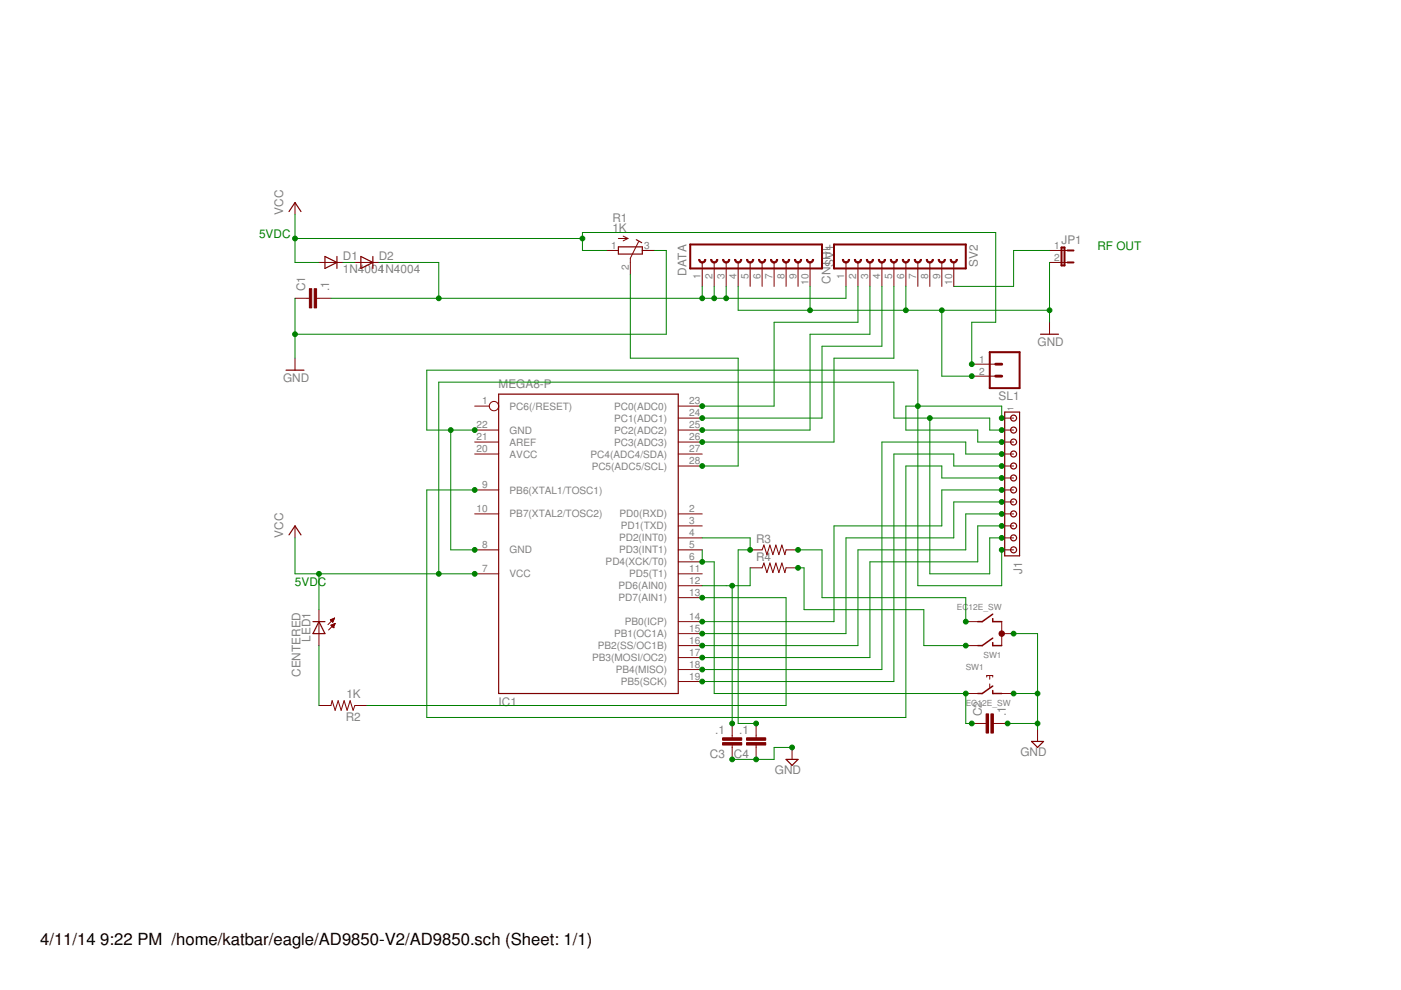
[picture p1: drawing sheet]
<svg xmlns="http://www.w3.org/2000/svg" width="297mm" height="210mm" viewBox="0 0 297 210" stroke-linecap="round" stroke-linejoin="round" font-family="sans-serif">
<g fill="#800000" stroke="#800000" stroke-width=".25">
<path d="M105.7 83.6h38.1z"/>
<path d="M143.8 83.6v63.4z"/>
<path d="M105.7 147h38.1z"/>
<path d="M105.7 83.6v63.4z"/>
<path d="M68.9 56.9l2.5-1.3z"/>
<path d="M68.9 54.4l2.5 1.2z"/>
<path d="M71.4 54.4v1.2z"/>
<path d="M68.9 54.4v2.5z"/>
<path d="M71.4 55.6v1.3z"/>
<path d="M76.5 56.9l2.6-1.3z"/>
<path d="M76.5 54.4l2.6 1.2z"/>
<path d="M79.1 54.4v1.2z"/>
<path d="M76.5 54.4v2.5z"/>
<path d="M79.1 55.6v1.3z"/>
<path d="M62.5 42.9l1.3 2z"/>
<path d="M62.5 42.9l-1.2 2z"/>
<path d="M60.6 78.5h3.9z"/>
<path d="M220.6 70.9h3.8z"/>
<path d="M136.2 53.1v.8z"/>
<path d="M131.1 52.3h5.1z"/>
<path d="M131.1 53.9h5.1z"/>
<path d="M136.2 52.3v.8z"/>
<path d="M131.1 52.3v1.6z"/>
<path d="M134.9 50.8l1.2 .7z"/>
<path d="M62.5 111.5l1.3 1.9z"/>
<path d="M62.5 111.5l-1.2 1.9z"/>
<path d="M67.6 131.8l-1.2 2.5z"/>
<path d="M67.6 131.8l1.3 2.5z"/>
<path d="M66.4 131.8h1.2z"/>
<path d="M67.6 131.8h1.3z"/>
<path d="M66.4 134.3h1.2z"/>
<path d="M67.6 134.3h1.3z"/>
<path d="M213 87.4h3.2z"/>
<path d="M213 87.4v30.5z"/>
<path d="M213 117.9h3.2z"/>
<path d="M216.2 87.4v30.5z"/>
<path d="M218.7 157.2h2.6z"/>
<path d="M218.7 157.2l1.3 1.3z"/>
<path d="M220 158.5l1.3-1.3z"/>
<path d="M166.7 161h2.5z"/>
<path d="M166.7 161l1.2 1.3z"/>
<path d="M169.2 161l-1.3 1.3z"/>
</g>
<g fill="#800000" stroke="#800000" stroke-width=".21">
<path d="M143.8 144.5h5.1z"/>
<path d="M100.6 109h5.1z"/>
<path d="M100.6 103.9h5.1z"/>
<path d="M100.6 116.6h5.1z"/>
<path d="M100.6 121.7h5.1z"/>
<path d="M100.6 91.2h5.1z"/>
<path d="M100.6 93.7h5.1z"/>
<path d="M100.6 96.3h5.1z"/>
<path d="M143.8 142h5.1z"/>
<path d="M143.8 139.4h5.1z"/>
<path d="M143.8 136.9h5.1z"/>
<path d="M143.8 134.3h5.1z"/>
<path d="M143.8 131.8h5.1z"/>
<path d="M143.8 126.7h5.1z"/>
<path d="M143.8 124.2h5.1z"/>
<path d="M143.8 121.7h5.1z"/>
<path d="M143.8 119.1h5.1z"/>
<path d="M143.8 116.6h5.1z"/>
<path d="M143.8 114h5.1z"/>
<path d="M143.8 111.5h5.1z"/>
<path d="M143.8 109h5.1z"/>
<path d="M143.8 98.8h5.1z"/>
<path d="M143.8 96.3h5.1z"/>
<path d="M143.8 93.7h5.1z"/>
<path d="M143.8 91.2h5.1z"/>
<path d="M143.8 88.6h5.1z"/>
<path d="M143.8 86.1h5.1z"/>
<path d="M100.6 86.1h3.1z"/>
<path d="M148.9 55.6v5.1z"/>
<path d="M151.4 55.6v5.1z"/>
<path d="M154 55.6v5.1z"/>
<path d="M156.5 55.6v5.1z"/>
<path d="M159 55.6v5.1z"/>
<path d="M161.6 55.6v5.1z"/>
<path d="M164.1 55.6v5.1z"/>
<path d="M166.7 55.6v5.1z"/>
<path d="M169.2 55.6v5.1z"/>
<path d="M171.7 55.6v5.1z"/>
<path d="M179.4 55.6v5.1z"/>
<path d="M181.9 55.6v5.1z"/>
<path d="M184.4 55.6v5.1z"/>
<path d="M187 55.6v5.1z"/>
<path d="M189.5 55.6v5.1z"/>
<path d="M192.1 55.6v5.1z"/>
<path d="M194.6 55.6v5.1z"/>
<path d="M197.1 55.6v5.1z"/>
<path d="M199.7 55.6v5.1z"/>
<path d="M202.2 55.6v5.1z"/>
<path d="M67.6 55.6h2.6z"/>
<path d="M70.2 55.6h2.5z"/>
<path d="M75.2 55.6h2.6z"/>
<path d="M77.8 55.6h2.5z"/>
<path d="M62.5 42.9v2.6z"/>
<path d="M62.5 75.9v2.6z"/>
<path d="M62.5 63.2h2.6z"/>
<path d="M67.6 63.2h2.6z"/>
<path d="M67.1 63.2h.5z"/>
<path d="M65.1 63.2h.5z"/>
<path d="M222.5 68.3v2.6z"/>
<path d="M222.5 53.1h2.6z"/>
<path d="M225.1 53.1h1.2z"/>
<path d="M222.5 55.6h2.6z"/>
<path d="M225.1 55.6h1.2z"/>
<path d="M128.6 53.1h2.5z"/>
<path d="M136.2 53.1h2.5z"/>
<path d="M133.6 55.6v2.6z"/>
<path d="M133.6 54.8v.8z"/>
<path d="M135.4 51.2l-1.8 3.6z"/>
<path d="M131.1 50.6h2z"/>
<path d="M132.1 50.1l1 .5z"/>
<path d="M132.1 51.1l1-.5z"/>
<path d="M62.5 111.5v2.5z"/>
<path d="M67.6 129.3v2.5z"/>
<path d="M67.6 134.3v2.6z"/>
<path d="M67.6 131.8v2.5z"/>
<path d="M69.7 133.6l1.4-1.4z"/>
<path d="M69.5 132.4l1.4-1.4z"/>
<path d="M71.1 132.2l-.4 .9z"/>
<path d="M70.2 132.6l.5 .5z"/>
<path d="M70.2 132.6l.9-.4z"/>
<path d="M70.5 132.9h.2z"/>
<path d="M70.4 132.8h.4z"/>
<path d="M70.3 132.7h.5z"/>
<path d="M70.2 132.6h.7z"/>
<path d="M70.4 132.5h.5z"/>
<path d="M70.7 132.4h.3z"/>
<path d="M70.9 131l-.4 .9z"/>
<path d="M70 131.4l.5 .5z"/>
<path d="M70 131.4l.9-.4z"/>
<path d="M70.4 131.7h.2z"/>
<path d="M70.2 131.6h.5z"/>
<path d="M70.1 131.5h.6z"/>
<path d="M70.1 131.4h.7z"/>
<path d="M70.4 131.3h.4z"/>
<path d="M70.7 131.1h.2z"/>
<path d="M67.6 149.6h2.6z"/>
<path d="M75.2 149.6h2.6z"/>
<path d="M75.2 149.6l-.3 1z"/>
<path d="M74.2 148.6l.7 2z"/>
<path d="M74.2 148.6l-.6 2z"/>
<path d="M73 148.6l.6 2z"/>
<path d="M73 148.6l-.7 2z"/>
<path d="M71.7 148.6l.6 2z"/>
<path d="M71.7 148.6l-.6 2z"/>
<path d="M70.4 148.6l.7 2z"/>
<path d="M70.4 148.6l-.2 1z"/>
<path d="M212.4 88.6h2.5z"/>
<path d="M212.4 91.2h2.5z"/>
<path d="M212.4 93.7h2.5z"/>
<path d="M212.4 96.3h2.5z"/>
<path d="M212.4 98.8h2.5z"/>
<path d="M212.4 101.3h2.5z"/>
<path d="M212.4 103.9h2.5z"/>
<path d="M212.4 106.4h2.5z"/>
<path d="M212.4 109h2.5z"/>
<path d="M212.4 111.5h2.5z"/>
<path d="M212.4 114h2.5z"/>
<path d="M212.4 116.6h2.5z"/>
<path d="M212.4 134.3h2.5z"/>
<path d="M204.8 136.9h2.5z"/>
<path d="M204.8 131.8h2.5z"/>
<path d="M212.4 131.8v5.1z"/>
<path d="M209.8 145v.8z"/>
<path d="M209.8 143.2v.8z"/>
<path d="M209.2 143.2h1.3z"/>
<path d="M212.4 147h2.5z"/>
<path d="M204.8 147h2.5z"/>
<path d="M209.2 143.2v.3z"/>
<path d="M210.5 143.2v.3z"/>
<path d="M220 154.7v2.5z"/>
<path d="M206 153.4h2.6z"/>
<path d="M211.1 153.4h2.5z"/>
<path d="M210.6 153.4h.5z"/>
<path d="M208.6 153.4h.5z"/>
<path d="M166.7 116.6h2.5z"/>
<path d="M159 116.6h2.6z"/>
<path d="M162 115.6l-.4 1z"/>
<path d="M162 115.6l.6 2z"/>
<path d="M163.2 115.6l-.6 2z"/>
<path d="M163.2 115.6l.7 2z"/>
<path d="M164.5 115.6l-.6 2z"/>
<path d="M164.5 115.6l.6 2z"/>
<path d="M165.8 115.6l-.7 2z"/>
<path d="M165.8 115.6l.6 2z"/>
<path d="M166.7 116.6l-.3 1z"/>
<path d="M166.7 120.4h2.5z"/>
<path d="M159 120.4h2.6z"/>
<path d="M162 119.4l-.4 1z"/>
<path d="M162 119.4l.6 2z"/>
<path d="M163.2 119.4l-.6 2z"/>
<path d="M163.2 119.4l.7 2z"/>
<path d="M164.5 119.4l-.6 2z"/>
<path d="M164.5 119.4l.6 2z"/>
<path d="M165.8 119.4l-.7 2z"/>
<path d="M165.8 119.4l.6 2z"/>
<path d="M166.7 120.4l-.3 1z"/>
<path d="M155.2 158.5v2.5z"/>
<path d="M155.2 153.4v2.5z"/>
<path d="M155.2 155.9v.5z"/>
<path d="M155.2 158v.5z"/>
<path d="M160.3 158.5v2.5z"/>
<path d="M160.3 153.4v2.5z"/>
<path d="M160.3 155.9v.5z"/>
<path d="M160.3 158v.5z"/>
<path d="M167.9 158.5v2.5z"/>
<path d="M206 77.2h5.1z"/>
<path d="M206 79.8h5.1z"/>
<path d="M153.2 55h.3a.51 .51 0 0 0 .5 .5 .51 .51 0 0 0 .5-.5h.2a.76 .76 0 0 1-.7 .8 .76 .76 0 0 1-.8-.8z" fill-rule="evenodd"/>
<path d="M150.7 55h.2a.51 .51 0 0 0 .5 .5 .51 .51 0 0 0 .5-.5h.3a.76 .76 0 0 1-.8 .8 .76 .76 0 0 1-.7-.8z" fill-rule="evenodd"/>
<path d="M148.1 55h.3a.51 .51 0 0 0 .5 .5 .51 .51 0 0 0 .5-.5h.2a.76 .76 0 0 1-.7 .8 .76 .76 0 0 1-.8-.8z" fill-rule="evenodd"/>
<path d="M158.3 55h.2a.51 .51 0 0 0 .5 .5 .51 .51 0 0 0 .6-.5h.2a.76 .76 0 0 1-.8 .8 .76 .76 0 0 1-.7-.8z" fill-rule="evenodd"/>
<path d="M155.7 55h.3a.51 .51 0 0 0 .5 .5 .51 .51 0 0 0 .5-.5h.3a.76 .76 0 0 1-.8 .8 .76 .76 0 0 1-.8-.8z" fill-rule="evenodd"/>
<path d="M165.9 55h.3a.51 .51 0 0 0 .5 .5 .51 .51 0 0 0 .5-.5h.2a.76 .76 0 0 1-.7 .8 .76 .76 0 0 1-.8-.8z" fill-rule="evenodd"/>
<path d="M163.4 55h.2a.51 .51 0 0 0 .5 .5 .51 .51 0 0 0 .5-.5h.3a.76 .76 0 0 1-.8 .8 .76 .76 0 0 1-.7-.8z" fill-rule="evenodd"/>
<path d="M160.8 55h.3a.51 .51 0 0 0 .5 .5 .51 .51 0 0 0 .5-.5h.2a.76 .76 0 0 1-.7 .8 .76 .76 0 0 1-.8-.8z" fill-rule="evenodd"/>
<path d="M171 55h.2a.51 .51 0 0 0 .5 .5 .51 .51 0 0 0 .6-.5h.2a.76 .76 0 0 1-.8 .8 .76 .76 0 0 1-.7-.8z" fill-rule="evenodd"/>
<path d="M168.4 55h.3a.51 .51 0 0 0 .5 .5 .51 .51 0 0 0 .5-.5h.3a.76 .76 0 0 1-.8 .8 .76 .76 0 0 1-.8-.8z" fill-rule="evenodd"/>
<path d="M183.7 55h.2a.51 .51 0 0 0 .5 .5 .51 .51 0 0 0 .6-.5h.2a.76 .76 0 0 1-.8 .8 .76 .76 0 0 1-.7-.8z" fill-rule="evenodd"/>
<path d="M181.1 55h.3a.51 .51 0 0 0 .5 .5 .51 .51 0 0 0 .5-.5h.3a.76 .76 0 0 1-.8 .8 .76 .76 0 0 1-.8-.8z" fill-rule="evenodd"/>
<path d="M178.6 55h.3a.51 .51 0 0 0 .5 .5 .51 .51 0 0 0 .5-.5h.2a.76 .76 0 0 1-.7 .8 .76 .76 0 0 1-.8-.8z" fill-rule="evenodd"/>
<path d="M188.8 55h.2a.51 .51 0 0 0 .5 .5 .51 .51 0 0 0 .5-.5h.3a.76 .76 0 0 1-.8 .8 .76 .76 0 0 1-.7-.8z" fill-rule="evenodd"/>
<path d="M186.2 55h.3a.51 .51 0 0 0 .5 .5 .51 .51 0 0 0 .5-.5h.2a.76 .76 0 0 1-.7 .8 .76 .76 0 0 1-.8-.8z" fill-rule="evenodd"/>
<path d="M196.4 55h.2a.51 .51 0 0 0 .5 .5 .51 .51 0 0 0 .6-.5h.2a.76 .76 0 0 1-.8 .8 .76 .76 0 0 1-.7-.8z" fill-rule="evenodd"/>
<path d="M193.8 55h.3a.51 .51 0 0 0 .5 .5 .51 .51 0 0 0 .5-.5h.3a.76 .76 0 0 1-.8 .8 .76 .76 0 0 1-.8-.8z" fill-rule="evenodd"/>
<path d="M191.3 55h.3a.51 .51 0 0 0 .5 .5 .51 .51 0 0 0 .5-.5h.2a.76 .76 0 0 1-.7 .8 .76 .76 0 0 1-.8-.8z" fill-rule="evenodd"/>
<path d="M201.5 55h.2a.51 .51 0 0 0 .5 .5 .51 .51 0 0 0 .5-.5h.3a.76 .76 0 0 1-.8 .8 .76 .76 0 0 1-.7-.8z" fill-rule="evenodd"/>
<path d="M198.9 55h.3a.51 .51 0 0 0 .5 .5 .51 .51 0 0 0 .5-.5h.2a.76 .76 0 0 1-.7 .8 .76 .76 0 0 1-.8-.8z" fill-rule="evenodd"/>
<circle cx="212.4" cy="134.3" r=".57"/>
</g>
<circle cx="104.7" cy="86.1" r=".99" fill="none" stroke="#800000" stroke-width=".21"/>
<g fill="#800000" stroke="#800000" stroke-width=".42">
<path d="M146.3 51.8v5.1z"/>
<path d="M146.3 51.8h28z"/>
<path d="M146.3 56.9h28z"/>
<path d="M174.3 51.8v5.1z"/>
<path d="M176.8 51.8v5.1z"/>
<path d="M176.8 51.8h28z"/>
<path d="M176.8 56.9h28z"/>
<path d="M204.8 51.8v5.1z"/>
<path d="M226.3 53.1h1.3z"/>
<path d="M226.3 55.6h1.3z"/>
<path d="M225.1 52.5v3.8z"/>
<path d="M225.1 56.3h.6z"/>
<path d="M225.7 52.5v3.8z"/>
<path d="M225.1 52.5h.6z"/>
<path d="M209.8 74.7h6.4z"/>
<path d="M216.2 74.7v7.6z"/>
<path d="M209.8 74.7v7.6z"/>
<path d="M209.8 82.3h6.4z"/>
</g>
<g fill="#800000" stroke="#800000" stroke-width=".21">
<path d="M65.6 61.2h.5v4.1h-.5z"/>
<path d="M66.6 61.2h.5v4.1h-.5z"/>
<path d="M209.1 151.4h.5v4h-.5z"/>
<path d="M210.1 151.4h.5v4h-.5z"/>
<path d="M153.2 157.5h4.1v.5h-4.1z"/>
<path d="M153.2 156.4h4.1v.5h-4.1z"/>
<path d="M158.3 157.5h4v.5h-4z"/>
<path d="M158.3 156.4h4v.5h-4z"/>
</g>
<g fill="none" stroke="#800000" stroke-width=".25">
<circle cx="214.9" cy="88.6" r=".64"/>
<circle cx="214.9" cy="91.2" r=".64"/>
<circle cx="214.9" cy="96.3" r=".64"/>
<circle cx="214.9" cy="93.7" r=".64"/>
<circle cx="214.9" cy="98.8" r=".64"/>
<circle cx="214.9" cy="111.5" r=".64"/>
<circle cx="214.9" cy="114" r=".64"/>
<circle cx="214.9" cy="103.9" r=".64"/>
<circle cx="214.9" cy="106.4" r=".64"/>
<circle cx="214.9" cy="109" r=".64"/>
<circle cx="214.9" cy="116.6" r=".64"/>
<circle cx="214.9" cy="101.3" r=".64"/>
</g>
<g fill="#800000" stroke="#800000" stroke-width=".32">
<path d="M207.3 136.9h1z"/>
<path d="M208.3 136.9l2.2-1.6z"/>
<path d="M210.5 136.2v.7z"/>
<path d="M210.5 136.9h1.9z"/>
<path d="M207.3 131.8h1z"/>
<path d="M208.3 131.8l2.2-1.6z"/>
<path d="M210.5 131.2v.6z"/>
<path d="M210.5 131.8h1.9z"/>
<path d="M207.3 147h1z"/>
<path d="M208.3 147l2.2-1.5z"/>
<path d="M210.5 146.4v.6z"/>
<path d="M210.5 147h1.9z"/>
</g>
<g fill="#800000" stroke="#800000" stroke-width=".61">
<path d="M211.1 79.8h1.3z"/>
<path d="M211.1 77.2h1.3z"/>
</g>
<g fill="#008000" stroke="#008000" stroke-width=".21">
<path d="M148.9 131.8h27.9z"/>
<path d="M176.8 111.5v20.3z"/>
<path d="M176.8 111.5h22.9z"/>
<path d="M199.7 103.9v7.6z"/>
<path d="M199.7 103.9h12.7z"/>
<path d="M148.9 134.3h30.5z"/>
<path d="M179.4 114v20.3z"/>
<path d="M179.4 114h22.8z"/>
<path d="M202.2 106.4v7.6z"/>
<path d="M202.2 106.4h10.2z"/>
<path d="M148.9 136.9h33z"/>
<path d="M181.9 116.6v20.3z"/>
<path d="M181.9 116.6h22.9z"/>
<path d="M204.8 109v7.6z"/>
<path d="M204.8 109h7.6z"/>
<path d="M148.9 139.4h35.5z"/>
<path d="M184.4 119.1v20.3z"/>
<path d="M184.4 119.1h22.9z"/>
<path d="M207.3 111.5v7.6z"/>
<path d="M207.3 111.5h5.1z"/>
<path d="M148.9 142h38.1z"/>
<path d="M187 93.7v48.3z"/>
<path d="M187 93.7h17.8z"/>
<path d="M204.8 93.7v2.6z"/>
<path d="M204.8 96.3h7.6z"/>
<path d="M148.9 144.5h40.6z"/>
<path d="M189.5 96.3v48.2z"/>
<path d="M189.5 96.3h12.7z"/>
<path d="M202.2 96.3v2.5z"/>
<path d="M202.2 98.8h10.2z"/>
<path d="M90.5 103.9h10.1z"/>
<path d="M90.5 103.9v48.2z"/>
<path d="M90.5 152.1h101.6z"/>
<path d="M192.1 98.8v53.3z"/>
<path d="M192.1 98.8h7.6z"/>
<path d="M199.7 98.8v2.5z"/>
<path d="M199.7 101.3h12.7z"/>
<path d="M62.5 114v7.7z"/>
<path d="M93 121.7h7.6z"/>
<path d="M93 81v40.7z"/>
<path d="M93 81h96.5z"/>
<path d="M189.5 81v7.6z"/>
<path d="M197.1 88.6v33.1z"/>
<path d="M189.5 88.6h7.6z"/>
<path d="M62.5 121.7h5.1z"/>
<path d="M67.6 121.7h25.4z"/>
<path d="M197.1 88.6h12.7z"/>
<path d="M209.8 88.6v2.6z"/>
<path d="M209.8 91.2h2.6z"/>
<path d="M197.1 121.7h12.7z"/>
<path d="M209.8 114v7.7z"/>
<path d="M209.8 114h2.6z"/>
<path d="M67.6 121.7v7.6z"/>
<path d="M62.5 45.5v5.1z"/>
<path d="M123.5 53.1h5.1z"/>
<path d="M123.5 50.6v2.5z"/>
<path d="M62.5 50.6h61z"/>
<path d="M62.5 55.6h5.1z"/>
<path d="M62.5 50.6v5z"/>
<path d="M206 68.3v8.9z"/>
<path d="M206 68.3h5.1z"/>
<path d="M211.1 49.3v19z"/>
<path d="M123.5 49.3h87.6z"/>
<path d="M123.5 49.3v1.3z"/>
<path d="M72.7 55.6h2.5z"/>
<path d="M179.4 60.7v2.5z"/>
<path d="M154 63.2h25.4z"/>
<path d="M154 60.7v2.5z"/>
<path d="M151.4 63.2h2.6z"/>
<path d="M151.4 60.7v2.5z"/>
<path d="M148.9 63.2h2.5z"/>
<path d="M148.9 60.7v2.5z"/>
<path d="M93 63.2h55.9z"/>
<path d="M70.2 63.2h22.8z"/>
<path d="M80.3 55.6h12.7z"/>
<path d="M93 55.6v7.6z"/>
<path d="M62.5 70.9v5z"/>
<path d="M62.5 63.2v7.7z"/>
<path d="M62.5 70.9h78.8z"/>
<path d="M141.3 53.1v17.8z"/>
<path d="M138.7 53.1h2.6z"/>
<path d="M156.5 60.7v5.1z"/>
<path d="M156.5 65.8h15.2z"/>
<path d="M171.7 65.8h20.4z"/>
<path d="M192.1 65.8h7.6z"/>
<path d="M199.7 65.8h22.8z"/>
<path d="M222.5 65.8v2.5z"/>
<path d="M171.7 60.7v5.1z"/>
<path d="M192.1 60.7v5.1z"/>
<path d="M222.5 55.6v10.2z"/>
<path d="M199.7 79.8h6.3z"/>
<path d="M199.7 65.8v14z"/>
<path d="M214.9 147h5.1z"/>
<path d="M220 147v6.4z"/>
<path d="M220 153.4v1.3z"/>
<path d="M214.9 134.3h5.1z"/>
<path d="M220 134.3v12.7z"/>
<path d="M213.6 153.4h6.4z"/>
<path d="M155.2 161h5.1z"/>
<path d="M160.3 161h3.8z"/>
<path d="M164.1 158.5v2.5z"/>
<path d="M164.1 158.5h3.8z"/>
<path d="M148.9 86.1h15.2z"/>
<path d="M164.1 68.3v17.8z"/>
<path d="M164.1 68.3h17.8z"/>
<path d="M181.9 60.7v7.6z"/>
<path d="M148.9 91.2h22.8z"/>
<path d="M171.7 70.9v20.3z"/>
<path d="M171.7 70.9h12.7z"/>
<path d="M184.4 60.7v10.2z"/>
<path d="M148.9 88.6h25.4z"/>
<path d="M174.3 73.4v15.2z"/>
<path d="M174.3 73.4h12.7z"/>
<path d="M187 60.7v12.7z"/>
<path d="M148.9 93.7h27.9z"/>
<path d="M176.8 75.9v17.8z"/>
<path d="M176.8 75.9h12.7z"/>
<path d="M189.5 60.7v15.2z"/>
<path d="M202.2 60.7h12.7z"/>
<path d="M214.9 53.1v7.6z"/>
<path d="M214.9 53.1h7.6z"/>
<path d="M133.6 58.2v17.7z"/>
<path d="M133.6 75.9h22.9z"/>
<path d="M156.5 75.9v22.9z"/>
<path d="M148.9 98.8h7.6z"/>
<path d="M67.6 136.9v12.7z"/>
<path d="M148.9 126.7h17.8z"/>
<path d="M166.7 126.7v22.9z"/>
<path d="M77.8 149.6h88.9z"/>
<path d="M212.4 86.1v2.5z"/>
<path d="M212.4 116.6v7.6z"/>
<path d="M194.6 124.2h17.8z"/>
<path d="M194.6 86.1v38.1z"/>
<path d="M207.3 93.7h5.1z"/>
<path d="M207.3 91.2v2.5z"/>
<path d="M192.1 91.2h15.2z"/>
<path d="M192.1 86.1v5.1z"/>
<path d="M192.1 86.1h2.5z"/>
<path d="M194.6 86.1h17.8z"/>
<path d="M194.6 78.5v7.6z"/>
<path d="M90.5 78.5h104.1z"/>
<path d="M90.5 78.5v12.7z"/>
<path d="M95.6 91.2h5z"/>
<path d="M90.5 91.2h5.1z"/>
<path d="M95.6 91.2v25.4z"/>
<path d="M95.6 116.6h5z"/>
<path d="M148.9 116.6v2.5z"/>
<path d="M148.9 119.1h2.5z"/>
<path d="M151.4 119.1v27.9z"/>
<path d="M204.8 153.4h1.2z"/>
<path d="M204.8 147v6.4z"/>
<path d="M151.4 147h53.4z"/>
<path d="M148.9 114h10.1z"/>
<path d="M159 114v2.6z"/>
<path d="M156.5 116.6h2.5z"/>
<path d="M156.5 116.6v36.8z"/>
<path d="M156.5 153.4h3.8z"/>
<path d="M148.9 124.2h5.1z"/>
<path d="M155.2 124.2h3.8z"/>
<path d="M159 120.4v3.8z"/>
<path d="M154 124.2h1.2z"/>
<path d="M155.2 124.2v29.2z"/>
<path d="M169.2 116.6h5.1z"/>
<path d="M174.3 116.6v10.1z"/>
<path d="M174.3 126.7h30.5z"/>
<path d="M204.8 126.7v5.1z"/>
<path d="M169.2 120.4h1.3z"/>
<path d="M170.5 120.4v8.9z"/>
<path d="M170.5 129.3h25.4z"/>
<path d="M195.9 129.3v7.6z"/>
<path d="M195.9 136.9h8.9z"/>
<circle cx="148.9" cy="131.8" r=".51"/>
<circle cx="212.4" cy="103.9" r=".51"/>
<circle cx="148.9" cy="134.3" r=".51"/>
<circle cx="212.4" cy="106.4" r=".51"/>
<circle cx="148.9" cy="136.9" r=".51"/>
<circle cx="212.4" cy="109" r=".51"/>
<circle cx="148.9" cy="139.4" r=".51"/>
<circle cx="212.4" cy="111.5" r=".51"/>
<circle cx="148.9" cy="142" r=".51"/>
<circle cx="212.4" cy="96.3" r=".51"/>
<circle cx="148.9" cy="144.5" r=".51"/>
<circle cx="212.4" cy="98.8" r=".51"/>
<circle cx="100.6" cy="103.9" r=".51"/>
<circle cx="212.4" cy="101.3" r=".51"/>
<circle cx="197.1" cy="88.6" r=".51"/>
<circle cx="93" cy="121.7" r=".51"/>
<circle cx="100.6" cy="121.7" r=".51"/>
<circle cx="67.6" cy="121.7" r=".51"/>
<circle cx="212.4" cy="91.2" r=".51"/>
<circle cx="212.4" cy="114" r=".51"/>
<circle cx="62.5" cy="50.6" r=".51"/>
<circle cx="123.5" cy="50.6" r=".51"/>
<circle cx="206" cy="77.2" r=".51"/>
<circle cx="154" cy="63.2" r=".51"/>
<circle cx="151.4" cy="63.2" r=".51"/>
<circle cx="148.9" cy="63.2" r=".51"/>
<circle cx="93" cy="63.2" r=".51"/>
<circle cx="62.5" cy="70.9" r=".51"/>
<circle cx="171.7" cy="65.8" r=".51"/>
<circle cx="192.1" cy="65.8" r=".51"/>
<circle cx="222.5" cy="65.8" r=".51"/>
<circle cx="199.7" cy="65.8" r=".51"/>
<circle cx="206" cy="79.8" r=".51"/>
<circle cx="214.9" cy="147" r=".51"/>
<circle cx="220" cy="147" r=".51"/>
<circle cx="220" cy="153.4" r=".51"/>
<circle cx="214.9" cy="134.3" r=".51"/>
<circle cx="213.6" cy="153.4" r=".51"/>
<circle cx="160.3" cy="161" r=".51"/>
<circle cx="155.2" cy="161" r=".51"/>
<circle cx="167.9" cy="158.5" r=".51"/>
<circle cx="148.9" cy="86.1" r=".51"/>
<circle cx="148.9" cy="91.2" r=".51"/>
<circle cx="148.9" cy="88.6" r=".51"/>
<circle cx="148.9" cy="93.7" r=".51"/>
<circle cx="148.9" cy="98.8" r=".51"/>
<circle cx="148.9" cy="126.7" r=".51"/>
<circle cx="100.6" cy="116.6" r=".51"/>
<circle cx="194.6" cy="86.1" r=".51"/>
<circle cx="100.6" cy="91.2" r=".51"/>
<circle cx="95.6" cy="91.2" r=".51"/>
<circle cx="212.4" cy="88.6" r=".51"/>
<circle cx="212.4" cy="93.7" r=".51"/>
<circle cx="212.4" cy="116.6" r=".51"/>
<circle cx="204.8" cy="147" r=".51"/>
<circle cx="206" cy="153.4" r=".51"/>
<circle cx="148.9" cy="119.1" r=".51"/>
<circle cx="159" cy="116.6" r=".51"/>
<circle cx="160.3" cy="153.4" r=".51"/>
<circle cx="155.2" cy="124.2" r=".51"/>
<circle cx="155.2" cy="153.4" r=".51"/>
<circle cx="204.8" cy="131.8" r=".51"/>
<circle cx="169.2" cy="116.6" r=".51"/>
<circle cx="204.8" cy="136.9" r=".51"/>
<circle cx="169.2" cy="120.4" r=".51"/>
</g>
<g font-size="3.5">
<text x="8.5" y="200.4">4/11/14</text>
<text x="21.3" y="200.4">9:22 PM /home/katbar/eagle/AD9850-V2/AD9850.sch (Sheet: 1/1)</text>
</g>
<g font-size="2.5" fill="#808080">
<text x="60" y="45.5" transform="rotate(-90 60 45.5)">VCC</text>
<text x="129.8" y="47.1">R1</text>
<text x="129.8" y="49.3">1K</text>
<text x="225.1" y="51.8">JP1</text>
<text x="72.7" y="57.9">1N4004</text>
<text x="72.7" y="55.2">D1</text>
<text x="80.3" y="57.9">1N4004</text>
<text x="80.3" y="55.2">D2</text>
<text x="145.6" y="58.5" transform="rotate(-90 145.6 58.5)">DATA</text>
<text x="176.8" y="56.6" transform="rotate(-90 176.8 56.6)">SV1</text>
<text x="207.3" y="56.6" transform="rotate(-90 207.3 56.6)">SV2</text>
<text x="64.7" y="61.7" transform="rotate(-90 64.7 61.7)">C1</text>
<text x="69.8" y="61.7" transform="rotate(-90 69.8 61.7)">.1</text>
<text x="176.1" y="60.1" transform="rotate(-90 176.1 60.1)">CNTRL</text>
<text x="220" y="73.4">GND</text>
<text x="60" y="81">GND</text>
<text x="105.7" y="82.3">MEGA8-P</text>
<text x="211.7" y="84.8">SL1</text>
<text x="60" y="114" transform="rotate(-90 60 114)">VCC</text>
<text x="160.3" y="115.1">R3</text>
<text x="160.3" y="118.9">R4</text>
<text x="216.7" y="121.8" transform="rotate(-90 216.7 121.8)">J1</text>
<text x="65.8" y="136" transform="rotate(-90 65.8 136)">LED1</text>
<text x="63.7" y="143.5" transform="rotate(-90 63.7 143.5)">CENTERED</text>
<text x="73.4" y="148.1">1K</text>
<text x="105.7" y="149.6">IC1</text>
<text x="73.3" y="152.9">R2</text>
<text x="151.6" y="155.6">.1</text>
<text x="156.7" y="155.6">.1</text>
<text x="208.2" y="151.9" transform="rotate(-90 208.2 151.9)">C2</text>
<text x="213.3" y="151.9" transform="rotate(-90 213.3 151.9)">.1</text>
<text x="150.5" y="160.6">C3</text>
<text x="155.6" y="160.6">C4</text>
<text x="216.3" y="160.4">GND</text>
<text x="164.3" y="164.2">GND</text>
</g>
<g font-size="2.5" fill="#008000">
<text x="54.9" y="50.6">5VDC</text>
<text x="232.7" y="53.1">RF OUT</text>
<text x="62.5" y="124.2">5VDC</text>
</g>
<g font-size="2.1" fill="#808080">
<text x="129.6" y="52.7">1</text>
<text x="136.5" y="52.7">3</text>
<text x="223.5" y="52.7">1</text>
<text x="133.3" y="57.2" transform="rotate(-90 133.3 57.2)">2</text>
<text x="148.5" y="59.2" transform="rotate(-90 148.5 59.2)">1</text>
<text x="151.1" y="59.2" transform="rotate(-90 151.1 59.2)">2</text>
<text x="153.6" y="59.2" transform="rotate(-90 153.6 59.2)">3</text>
<text x="156.1" y="59.2" transform="rotate(-90 156.1 59.2)">4</text>
<text x="158.7" y="59.2" transform="rotate(-90 158.7 59.2)">5</text>
<text x="161.2" y="59.2" transform="rotate(-90 161.2 59.2)">6</text>
<text x="163.8" y="59.2" transform="rotate(-90 163.8 59.2)">7</text>
<text x="166.3" y="59.2" transform="rotate(-90 166.3 59.2)">8</text>
<text x="168.8" y="59.2" transform="rotate(-90 168.8 59.2)">9</text>
<text x="179" y="59.2" transform="rotate(-90 179 59.2)">1</text>
<text x="181.5" y="59.2" transform="rotate(-90 181.5 59.2)">2</text>
<text x="184.1" y="59.2" transform="rotate(-90 184.1 59.2)">3</text>
<text x="186.6" y="59.2" transform="rotate(-90 186.6 59.2)">4</text>
<text x="189.2" y="59.2" transform="rotate(-90 189.2 59.2)">5</text>
<text x="191.7" y="59.2" transform="rotate(-90 191.7 59.2)">6</text>
<text x="194.2" y="59.2" transform="rotate(-90 194.2 59.2)">7</text>
<text x="196.8" y="59.2" transform="rotate(-90 196.8 59.2)">8</text>
<text x="199.3" y="59.2" transform="rotate(-90 199.3 59.2)">9</text>
<text x="223.5" y="55.3">2</text>
<text x="171.4" y="60.3" transform="rotate(-90 171.4 60.3)">10</text>
<text x="201.9" y="60.3" transform="rotate(-90 201.9 60.3)">10</text>
<text x="207.6" y="76.9">1</text>
<text x="207.6" y="79.4">2</text>
<text x="102.2" y="85.8">1</text>
<text x="108.1" y="86.9">PC6(/RESET)</text>
<text x="130.2" y="89.4">PC1(ADC1)</text>
<text x="130.2" y="86.9">PC0(ADC0)</text>
<text x="146.1" y="88.3">24</text>
<text x="146.1" y="85.8">23</text>
<text x="101" y="90.8">22</text>
<text x="101" y="93.4">21</text>
<text x="101" y="95.9">20</text>
<text x="108.1" y="91.9">GND</text>
<text x="108.1" y="94.5">AREF</text>
<text x="130.2" y="94.5">PC3(ADC3)</text>
<text x="130.2" y="91.9">PC2(ADC2)</text>
<text x="146.1" y="95.9">27</text>
<text x="146.1" y="93.4">26</text>
<text x="146.1" y="90.8">25</text>
<text x="108.1" y="97">AVCC</text>
<text x="125.2" y="97">PC4(ADC4/SDA)</text>
<text x="125.4" y="99.6">PC5(ADC5/SCL)</text>
<text x="146.1" y="98.4">28</text>
<text x="102.2" y="103.5">9</text>
<text x="108.1" y="104.6">PB6(XTAL1/TOSC1)</text>
<text x="101" y="108.6">10</text>
<text x="108.1" y="109.7">PB7(XTAL2/TOSC2)</text>
<text x="131.4" y="109.7">PD0(RXD)</text>
<text x="131.6" y="112.3">PD1(TXD)</text>
<text x="146.1" y="113.7">4</text>
<text x="146.1" y="111.1">3</text>
<text x="146.1" y="108.6">2</text>
<text x="102.2" y="116.2">8</text>
<text x="108.1" y="117.3">GND</text>
<text x="128.4" y="119.9">PD4(XCK/T0)</text>
<text x="131.2" y="117.3">PD3(INT1)</text>
<text x="131.2" y="114.8">PD2(INT0)</text>
<text x="146.1" y="118.8">6</text>
<text x="146.1" y="116.2">5</text>
<text x="102.2" y="121.3">7</text>
<text x="108.1" y="122.4">VCC</text>
<text x="131.1" y="125">PD6(AIN0)</text>
<text x="133.4" y="122.4">PD5(T1)</text>
<text x="146.1" y="123.8">12</text>
<text x="146.1" y="121.3">11</text>
<text x="131.1" y="127.5">PD7(AIN1)</text>
<text x="146.1" y="131.5">14</text>
<text x="146.1" y="126.4">13</text>
<text x="126.8" y="137.7">PB2(SS/OC1B)</text>
<text x="130.2" y="135.1">PB1(OC1A)</text>
<text x="132.5" y="132.6">PB0(ICP)</text>
<text x="146.1" y="136.5">16</text>
<text x="146.1" y="134">15</text>
<text x="125.6" y="140.2">PB3(MOSI/OC2)</text>
<text x="130.5" y="142.7">PB4(MISO)</text>
<text x="146.1" y="141.6">18</text>
<text x="146.1" y="139.1">17</text>
<text x="131.6" y="145.3">PB5(SCK)</text>
<text x="146.1" y="144.1">19</text>
</g>
<g font-size="1.8" fill="#808080">
<text x="214.9" y="87.1" transform="rotate(-90 214.9 87.1)">1</text>
<text x="202.9" y="129.3">EC12E_SW</text>
<text x="204.8" y="142">SW1</text>
<text x="208.5" y="139.4">SW1</text>
<text x="204.8" y="149.6">EC12E_SW</text>
</g>
</svg>
